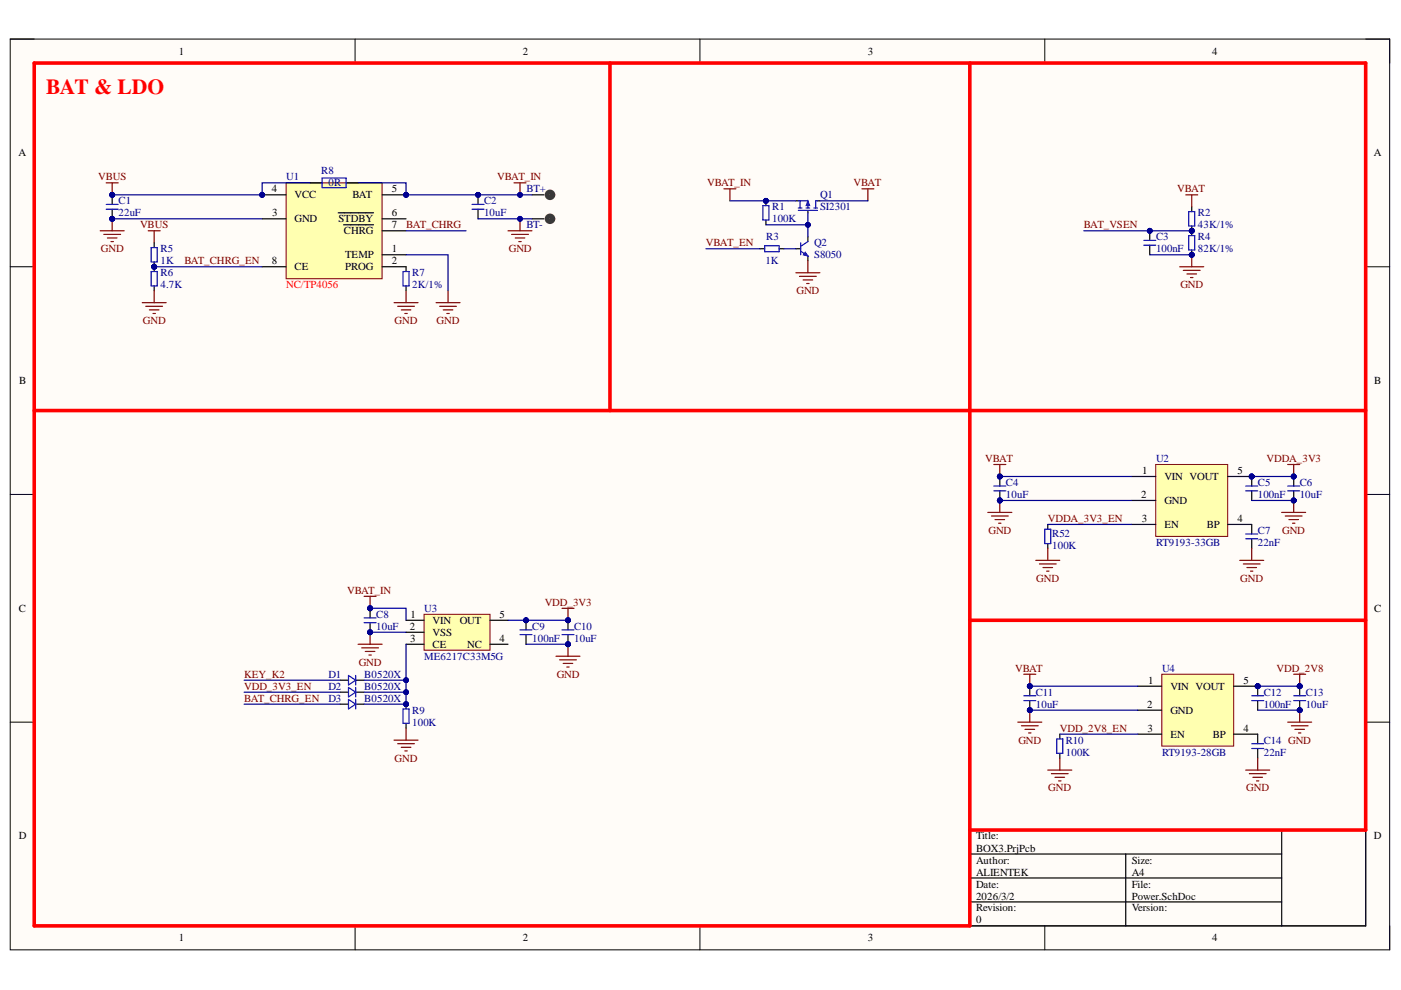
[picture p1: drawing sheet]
<svg xmlns="http://www.w3.org/2000/svg" width="297mm" height="210mm" viewBox="0 0 297 210" stroke-linecap="round" stroke-linejoin="round" font-family="sans-serif">
<path d="M2.2 8.3h292.4v193.1h-292.4z" fill-rule="evenodd" fill="#fffcf8"/>
<path d="M2.2 8.3h292.4v193.1h-292.4z" fill="none" stroke="#000" stroke-width=".21"/>
<path d="M7.3 13.4h282.3v182.9h-282.3z" fill-rule="evenodd" fill="#fffcf8"/>
<g fill="none" stroke="#000" stroke-width=".21">
<path d="M2.2 8.3h5.1M7.3 13.4h282.3v182.9h-282.3zM75.3 8.3v5.1M148.4 8.3v5.1M221.5 8.3v5.1M289.6 8.3h5v5.1M2.2 56.6h5.1M289.6 56.6h5M2.2 104.8h5.1M289.6 104.8h5M2.2 153.1h5.1M289.6 153.1h5"/>
<path d="M75.3 196.3v5.1M148.4 196.3v5.1M221.5 196.3v5.1M294.6 196.3v5.1"/>
</g>
<path d="M205.6 176h84v20.3h-84zM271.7 176v20.3M205.6 181.1h66.1M205.6 186.2h66.1M205.6 191.2h66.1M238.7 181.1v15.2" fill="none" stroke="#000" stroke-width=".25"/>
<path d="M7.3 13.4h282.3v162.6h-84v20.3h-198.3z" fill="none" stroke="#f00" stroke-width=".76"/>
<path d="M22.5 38.8h2.6M23.8 38.8v2.5" fill="none" stroke="#800000" stroke-width=".25"/>
<circle cx="23.8" cy="41.3" r=".51" fill="#000080"/>
<circle cx="23.8" cy="41.3" r=".51" fill="none" stroke="#000080" stroke-width=".21"/>
<path d="M107.7 48.9h5.1M108.5 49.7h3.5M109.2 50.5h2.1M110 51.2h.5M110.3 46.4v2.5" fill="none" stroke="#800000" stroke-width=".25"/>
<circle cx="110.3" cy="46.4" r=".51" fill="#000080"/>
<circle cx="110.3" cy="46.4" r=".51" fill="none" stroke="#000080" stroke-width=".21"/>
<path d="M109 38.8h2.5M110.3 38.8v2.5" fill="none" stroke="#800000" stroke-width=".25"/>
<circle cx="110.3" cy="41.3" r=".51" fill="#000080"/>
<circle cx="110.3" cy="41.3" r=".51" fill="none" stroke="#000080" stroke-width=".21"/>
<circle cx="101.4" cy="41.3" r=".51" fill="#000080"/>
<circle cx="101.4" cy="41.3" r=".51" fill="none" stroke="#000080" stroke-width=".21"/>
<path d="M101.4 41.3v2" fill="none" stroke="#000" stroke-width=".25"/>
<circle cx="101.4" cy="41.3" r=".51" fill="#000080"/>
<circle cx="101.4" cy="41.3" r=".51" fill="none" stroke="#000080" stroke-width=".21"/>
<path d="M101.4 44.4v2" fill="none" stroke="#000" stroke-width=".25"/>
<path d="M100.1 43.3h2.5M100.1 44.4h2.5" fill="none" stroke="#00f" stroke-width=".25"/>
<circle cx="23.8" cy="41.3" r=".51" fill="#000080"/>
<circle cx="23.8" cy="41.3" r=".51" fill="none" stroke="#000080" stroke-width=".21"/>
<circle cx="23.8" cy="46.4" r=".51" fill="#000080"/>
<circle cx="23.8" cy="46.4" r=".51" fill="none" stroke="#000080" stroke-width=".21"/>
<path d="M23.8 41.3v2" fill="none" stroke="#000" stroke-width=".25"/>
<circle cx="23.8" cy="41.3" r=".51" fill="#000080"/>
<circle cx="23.8" cy="41.3" r=".51" fill="none" stroke="#000080" stroke-width=".21"/>
<path d="M23.8 44.4v2" fill="none" stroke="#000" stroke-width=".25"/>
<circle cx="23.8" cy="46.4" r=".51" fill="#000080"/>
<circle cx="23.8" cy="46.4" r=".51" fill="none" stroke="#000080" stroke-width=".21"/>
<path d="M22.5 43.3h2.6M22.5 44.4h2.6" fill="none" stroke="#00f" stroke-width=".25"/>
<path d="M21.2 48.9h5.1M22 49.7h3.6M22.8 50.5h2M23.5 51.2h.5M23.8 46.4v2.5" fill="none" stroke="#800000" stroke-width=".25"/>
<circle cx="23.8" cy="46.4" r=".51" fill="#000080"/>
<circle cx="23.8" cy="46.4" r=".51" fill="none" stroke="#000080" stroke-width=".21"/>
<path d="M75.9 136.6h5.1M76.7 137.4h3.5M77.4 138.1h2.1M78.2 138.9h.5M78.5 134.1v2.5" fill="none" stroke="#800000" stroke-width=".25"/>
<circle cx="78.5" cy="134.1" r=".51" fill="#000080"/>
<circle cx="78.5" cy="134.1" r=".51" fill="none" stroke="#000080" stroke-width=".21"/>
<circle cx="78.5" cy="129" r=".51" fill="#000080"/>
<circle cx="78.5" cy="129" r=".51" fill="none" stroke="#000080" stroke-width=".21"/>
<circle cx="78.5" cy="134.1" r=".51" fill="#000080"/>
<circle cx="78.5" cy="134.1" r=".51" fill="none" stroke="#000080" stroke-width=".21"/>
<path d="M78.5 129v2" fill="none" stroke="#000" stroke-width=".25"/>
<circle cx="78.5" cy="129" r=".51" fill="#000080"/>
<circle cx="78.5" cy="129" r=".51" fill="none" stroke="#000080" stroke-width=".21"/>
<path d="M78.5 132v2.1" fill="none" stroke="#000" stroke-width=".25"/>
<circle cx="78.5" cy="134.1" r=".51" fill="#000080"/>
<circle cx="78.5" cy="134.1" r=".51" fill="none" stroke="#000080" stroke-width=".21"/>
<path d="M77.2 131h2.5M77.2 132h2.5" fill="none" stroke="#00f" stroke-width=".25"/>
<path d="M117.9 139.1h5.1M118.6 139.9h3.6M120.4 136.6v2.5M119.4 140.7h2M120.2 141.4h.5" fill="none" stroke="#800000" stroke-width=".25"/>
<circle cx="120.4" cy="136.6" r=".51" fill="#000080"/>
<circle cx="120.4" cy="136.6" r=".51" fill="none" stroke="#000080" stroke-width=".21"/>
<circle cx="111.5" cy="131.5" r=".51" fill="#000080"/>
<circle cx="111.5" cy="131.5" r=".51" fill="none" stroke="#000080" stroke-width=".21"/>
<path d="M111.5 131.5v2" fill="none" stroke="#000" stroke-width=".25"/>
<circle cx="111.5" cy="131.5" r=".51" fill="#000080"/>
<circle cx="111.5" cy="131.5" r=".51" fill="none" stroke="#000080" stroke-width=".21"/>
<path d="M111.5 134.6v2" fill="none" stroke="#000" stroke-width=".25"/>
<path d="M110.3 133.5h2.5M110.3 134.6h2.5" fill="none" stroke="#00f" stroke-width=".25"/>
<circle cx="120.4" cy="131.5" r=".51" fill="#000080"/>
<circle cx="120.4" cy="131.5" r=".51" fill="none" stroke="#000080" stroke-width=".21"/>
<circle cx="120.4" cy="136.6" r=".51" fill="#000080"/>
<circle cx="120.4" cy="136.6" r=".51" fill="none" stroke="#000080" stroke-width=".21"/>
<path d="M120.4 131.5v2" fill="none" stroke="#000" stroke-width=".25"/>
<circle cx="120.4" cy="131.5" r=".51" fill="#000080"/>
<circle cx="120.4" cy="131.5" r=".51" fill="none" stroke="#000080" stroke-width=".21"/>
<path d="M120.4 134.6v2" fill="none" stroke="#000" stroke-width=".25"/>
<circle cx="120.4" cy="136.6" r=".51" fill="#000080"/>
<circle cx="120.4" cy="136.6" r=".51" fill="none" stroke="#000080" stroke-width=".21"/>
<path d="M119.2 133.5h2.5M119.2 134.6h2.5" fill="none" stroke="#00f" stroke-width=".25"/>
<path d="M119.2 129h2.5M120.4 129v2.5" fill="none" stroke="#800000" stroke-width=".25"/>
<circle cx="120.4" cy="131.5" r=".51" fill="#000080"/>
<circle cx="120.4" cy="131.5" r=".51" fill="none" stroke="#000080" stroke-width=".21"/>
<path d="M205.6 13.4v162.6M7.3 87h282.3M205.6 131.5h84" fill="none" stroke="#f00" stroke-width=".76"/>
<circle cx="243.8" cy="48.9" r=".51" fill="#000080"/>
<circle cx="243.8" cy="48.9" r=".51" fill="none" stroke="#000080" stroke-width=".21"/>
<path d="M243.8 48.9v2.1" fill="none" stroke="#000" stroke-width=".25"/>
<circle cx="243.8" cy="48.9" r=".51" fill="#000080"/>
<circle cx="243.8" cy="48.9" r=".51" fill="none" stroke="#000080" stroke-width=".21"/>
<path d="M243.8 52v2" fill="none" stroke="#000" stroke-width=".25"/>
<path d="M242.5 51h2.5M242.5 52h2.5" fill="none" stroke="#00f" stroke-width=".25"/>
<circle cx="252.7" cy="48.9" r=".51" fill="#000080"/>
<circle cx="252.7" cy="48.9" r=".51" fill="none" stroke="#000080" stroke-width=".21"/>
<path d="M252.7 43.9v1M252.7 47.9v1" fill="none" stroke="#000" stroke-width=".25"/>
<circle cx="252.7" cy="48.9" r=".51" fill="#000080"/>
<circle cx="252.7" cy="48.9" r=".51" fill="none" stroke="#000080" stroke-width=".21"/>
<path d="M252 44.9h1.3v3h-1.3z" fill="none" stroke="#00f" stroke-width=".25"/>
<circle cx="252.7" cy="48.9" r=".51" fill="#000080"/>
<circle cx="252.7" cy="48.9" r=".51" fill="none" stroke="#000080" stroke-width=".21"/>
<circle cx="252.7" cy="54" r=".51" fill="#000080"/>
<circle cx="252.7" cy="54" r=".51" fill="none" stroke="#000080" stroke-width=".21"/>
<path d="M252.7 48.9v1" fill="none" stroke="#000" stroke-width=".25"/>
<circle cx="252.7" cy="48.9" r=".51" fill="#000080"/>
<circle cx="252.7" cy="48.9" r=".51" fill="none" stroke="#000080" stroke-width=".21"/>
<path d="M252.7 53v1" fill="none" stroke="#000" stroke-width=".25"/>
<circle cx="252.7" cy="54" r=".51" fill="#000080"/>
<circle cx="252.7" cy="54" r=".51" fill="none" stroke="#000080" stroke-width=".21"/>
<path d="M252 49.9h1.3v3.1h-1.3z" fill="none" stroke="#00f" stroke-width=".25"/>
<path d="M250.1 56.6h5.1M250.9 57.3h3.5M251.7 58.1h2M252.4 58.8h.5M252.7 54v2.6" fill="none" stroke="#800000" stroke-width=".25"/>
<circle cx="252.7" cy="54" r=".51" fill="#000080"/>
<circle cx="252.7" cy="54" r=".51" fill="none" stroke="#000080" stroke-width=".21"/>
<path d="M129.3 13.4v73.6" fill="none" stroke="#f00" stroke-width=".76"/>
<path d="M209.4 108.6h5.1M210.2 109.4h3.6M211 110.2h2M211.7 110.9h.5M212 106.1v2.5" fill="none" stroke="#800000" stroke-width=".25"/>
<circle cx="212" cy="106.1" r=".51" fill="#000080"/>
<circle cx="212" cy="106.1" r=".51" fill="none" stroke="#000080" stroke-width=".21"/>
<circle cx="212" cy="101" r=".51" fill="#000080"/>
<circle cx="212" cy="101" r=".51" fill="none" stroke="#000080" stroke-width=".21"/>
<circle cx="212" cy="106.1" r=".51" fill="#000080"/>
<circle cx="212" cy="106.1" r=".51" fill="none" stroke="#000080" stroke-width=".21"/>
<path d="M212 101v2.1" fill="none" stroke="#000" stroke-width=".25"/>
<circle cx="212" cy="101" r=".51" fill="#000080"/>
<circle cx="212" cy="101" r=".51" fill="none" stroke="#000080" stroke-width=".21"/>
<path d="M212 104.1v2" fill="none" stroke="#000" stroke-width=".25"/>
<circle cx="212" cy="106.1" r=".51" fill="#000080"/>
<circle cx="212" cy="106.1" r=".51" fill="none" stroke="#000080" stroke-width=".21"/>
<path d="M210.7 103.1h2.5M210.7 104.1h2.5" fill="none" stroke="#00f" stroke-width=".25"/>
<circle cx="274.3" cy="101" r=".51" fill="#000080"/>
<circle cx="274.3" cy="101" r=".51" fill="none" stroke="#000080" stroke-width=".21"/>
<circle cx="274.3" cy="106.1" r=".51" fill="#000080"/>
<circle cx="274.3" cy="106.1" r=".51" fill="none" stroke="#000080" stroke-width=".21"/>
<path d="M274.3 101v2.1" fill="none" stroke="#000" stroke-width=".25"/>
<circle cx="274.3" cy="101" r=".51" fill="#000080"/>
<circle cx="274.3" cy="101" r=".51" fill="none" stroke="#000080" stroke-width=".21"/>
<path d="M274.3 104.1v2" fill="none" stroke="#000" stroke-width=".25"/>
<circle cx="274.3" cy="106.1" r=".51" fill="#000080"/>
<circle cx="274.3" cy="106.1" r=".51" fill="none" stroke="#000080" stroke-width=".21"/>
<path d="M273 103.1h2.6M273 104.1h2.6" fill="none" stroke="#00f" stroke-width=".25"/>
<circle cx="265.4" cy="101" r=".51" fill="#000080"/>
<circle cx="265.4" cy="101" r=".51" fill="none" stroke="#000080" stroke-width=".21"/>
<path d="M265.4 101v2.1" fill="none" stroke="#000" stroke-width=".25"/>
<circle cx="265.4" cy="101" r=".51" fill="#000080"/>
<circle cx="265.4" cy="101" r=".51" fill="none" stroke="#000080" stroke-width=".21"/>
<path d="M265.4 104.1v2" fill="none" stroke="#000" stroke-width=".25"/>
<path d="M264.1 103.1h2.6M264.1 104.1h2.6" fill="none" stroke="#00f" stroke-width=".25"/>
<path d="M271.7 108.6h5.1M272.5 109.4h3.6M273.3 110.2h2M274 110.9h.5M274.3 106.1v2.5" fill="none" stroke="#800000" stroke-width=".25"/>
<circle cx="274.3" cy="106.1" r=".51" fill="#000080"/>
<circle cx="274.3" cy="106.1" r=".51" fill="none" stroke="#000080" stroke-width=".21"/>
<path d="M273 98.5h2.6M274.3 98.5v2.5" fill="none" stroke="#800000" stroke-width=".25"/>
<circle cx="274.3" cy="101" r=".51" fill="#000080"/>
<circle cx="274.3" cy="101" r=".51" fill="none" stroke="#000080" stroke-width=".21"/>
<circle cx="86.1" cy="41.3" r=".51" fill="#000080"/>
<circle cx="86.1" cy="41.3" r=".51" fill="none" stroke="#000080" stroke-width=".21"/>
<circle cx="55.6" cy="41.3" r=".51" fill="#000080"/>
<circle cx="55.6" cy="41.3" r=".51" fill="none" stroke="#000080" stroke-width=".21"/>
<path d="M60.7 38.8h20.3v20.3h-20.3z" fill-rule="evenodd" fill="#ffffb0"/>
<path d="M60.7 38.8h20.3v20.3h-20.3z" fill="none" stroke="#800000" stroke-width=".21"/>
<path d="M81 41.3h5.1" fill="none" stroke="#000" stroke-width=".25"/>
<circle cx="86.1" cy="41.3" r=".51" fill="#000080"/>
<circle cx="86.1" cy="41.3" r=".51" fill="none" stroke="#000080" stroke-width=".21"/>
<path d="M55.6 46.4h5.1M55.6 41.3h5.1M81 56.6h5.1" fill="none" stroke="#000" stroke-width=".25"/>
<circle cx="55.6" cy="41.3" r=".51" fill="#000080"/>
<circle cx="55.6" cy="41.3" r=".51" fill="none" stroke="#000080" stroke-width=".21"/>
<path d="M55.6 56.6h5.1M71.7 45.1h7.5M72.8 47.7h6.4M81 54h5.1M81 46.4h5.1M81 48.9h5.1" fill="none" stroke="#000" stroke-width=".25"/>
<path d="M31.4 48.9h2.6M32.7 48.9v2.6" fill="none" stroke="#800000" stroke-width=".25"/>
<circle cx="32.7" cy="56.6" r=".51" fill="#000080"/>
<circle cx="32.7" cy="56.6" r=".51" fill="none" stroke="#000080" stroke-width=".21"/>
<path d="M32.7 55.5v1.1" fill="none" stroke="#000" stroke-width=".25"/>
<circle cx="32.7" cy="56.6" r=".51" fill="#000080"/>
<circle cx="32.7" cy="56.6" r=".51" fill="none" stroke="#000080" stroke-width=".21"/>
<path d="M32.7 51.5v1M168.7 42.6h.6M171.3 44.6v.5M173.3 42.6h.5" fill="none" stroke="#000" stroke-width=".25"/>
<path d="M32 52.5h1.3v3h-1.3zM169.3 44.6h4M169.3 44.1h.7M169.3 42.6h2v1.5M169.6 42.6v1.5M170.9 44.1h.8M172.6 44.1h.7M173.3 42.6h-.4v1.5" fill="none" stroke="#00f" stroke-width=".25"/>
<path d="M171.3 42.6l.4 1h-.8z" fill="#00f"/>
<path d="M171.3 42.6l.4 1h-.8z" fill="none" stroke="#00f" stroke-width=".21"/>
<path d="M168.7 52.7h1.1M171.3 50.2v1M171.3 54.3v1" fill="none" stroke="#000" stroke-width=".25"/>
<path d="M169.8 51.5v2.5M169.8 53.3l1.5 1M171.3 51.2l-1.5 1" fill="none" stroke="#00f" stroke-width=".25"/>
<path d="M170.7 53.5l.6 .8-1-.3z" fill="#00f"/>
<path d="M170.7 53.5l.6 .8-1-.3z" fill="none" stroke="#00f" stroke-width=".25"/>
<path d="M168.7 57.8h5.1M169.5 58.6h3.6M170.3 59.4h2M171.3 55.3v2.5M171 60.1h.5" fill="none" stroke="#800000" stroke-width=".25"/>
<circle cx="162.4" cy="42.6" r=".51" fill="#000080"/>
<circle cx="162.4" cy="42.6" r=".51" fill="none" stroke="#000080" stroke-width=".21"/>
<path d="M162.4 42.6v1" fill="none" stroke="#000" stroke-width=".25"/>
<circle cx="162.4" cy="42.6" r=".51" fill="#000080"/>
<circle cx="162.4" cy="42.6" r=".51" fill="none" stroke="#000080" stroke-width=".21"/>
<path d="M161.1 52.7h1M162.4 46.6v1.1M165.2 52.7h1M72.1 144.2h1.8M72.1 146.8h1.8M72.1 149.3h1.8M75.4 144.2h1.8M75.4 146.8h1.8M75.4 149.3h1.8" fill="none" stroke="#000" stroke-width=".25"/>
<path d="M161.7 43.6h1.3v3h-1.3zM162.1 52.1h3.1v1.3h-3.1zM73.9 143.2l1.5 1-1.5 1zM73.9 145.7l1.5 1.1-1.5 1zM73.9 148.3l1.5 1-1.5 1zM75.4 143.2v2M75.4 145.7v2.1M75.4 148.3v2" fill="none" stroke="#00f" stroke-width=".25"/>
<path d="M83.5 156.9h5.1M84.3 157.7h3.6M85.1 158.4h2M85.8 159.2h.6M86.1 154.4v2.5" fill="none" stroke="#800000" stroke-width=".25"/>
<circle cx="86.1" cy="149.3" r=".51" fill="#000080"/>
<circle cx="86.1" cy="149.3" r=".51" fill="none" stroke="#000080" stroke-width=".21"/>
<path d="M86.1 149.3v1" fill="none" stroke="#000" stroke-width=".25"/>
<circle cx="86.1" cy="149.3" r=".51" fill="#000080"/>
<circle cx="86.1" cy="149.3" r=".51" fill="none" stroke="#000080" stroke-width=".21"/>
<path d="M86.1 153.4v1" fill="none" stroke="#000" stroke-width=".25"/>
<path d="M85.5 150.3h1.2v3.1h-1.2z" fill="none" stroke="#00f" stroke-width=".25"/>
<circle cx="32.7" cy="56.6" r=".51" fill="#000080"/>
<circle cx="32.7" cy="56.6" r=".51" fill="none" stroke="#000080" stroke-width=".21"/>
<path d="M32.7 56.6v1M32.7 60.6v1" fill="none" stroke="#000" stroke-width=".25"/>
<circle cx="32.7" cy="56.6" r=".51" fill="#000080"/>
<circle cx="32.7" cy="56.6" r=".51" fill="none" stroke="#000080" stroke-width=".21"/>
<path d="M32 57.6h1.3v3h-1.3zM85.5 57.6h1.2v3h-1.2z" fill="none" stroke="#00f" stroke-width=".25"/>
<g fill="none" stroke="#800000" stroke-width=".25">
<path d="M153.5 40h2.5M154.8 40v2.6M182.7 40h2.6M184 40v2.6M251.4 41.3h2.5M252.7 41.3v2.6M30.1 64.2h5.1M30.9 64.9h3.6M31.7 65.7h2M32.4 66.5h.5M32.7 61.6v2.6M83.5 64.2h5.1"/>
<path d="M84.3 64.9h3.6M85.1 65.7h2M85.8 66.5h.6M86.1 61.6v2.6M92.5 64.2h5M93.2 64.9h3.6M94 65.7h2M94.7 66.5h.5M95 61.6v2.6"/>
</g>
<path d="M86.1 56.6v1M86.1 60.6v1" fill="none" stroke="#000" stroke-width=".25"/>
<circle cx="265.4" cy="101" r=".51" fill="#000080"/>
<circle cx="265.4" cy="101" r=".51" fill="none" stroke="#000080" stroke-width=".21"/>
<path d="M245 98.5h15.3v15.2h-15.3z" fill-rule="evenodd" fill="#ffffb0"/>
<path d="M245 98.5h15.3v15.2h-15.3z" fill="none" stroke="#800000" stroke-width=".21"/>
<path d="M240 101h5M240 106.1h5M240 111.2h5M260.3 101h5.1M260.3 111.2h5.1" fill="none" stroke="#000" stroke-width=".25"/>
<circle cx="265.4" cy="101" r=".51" fill="#000080"/>
<circle cx="265.4" cy="101" r=".51" fill="none" stroke="#000080" stroke-width=".21"/>
<path d="M265.4 111.2v2M265.4 114.2v2.1" fill="none" stroke="#000" stroke-width=".25"/>
<path d="M264.1 113.2h2.6M264.1 114.2h2.6" fill="none" stroke="#00f" stroke-width=".25"/>
<path d="M262.8 118.8h5.1M263.6 119.6h3.6M265.4 116.3v2.5M264.4 120.3h2M265.1 121.1h.5M215.8 153.1h5.1M216.6 153.9h3.5M217.3 154.6h2.1M218.1 155.4h.5M218.3 150.6v2.5" fill="none" stroke="#800000" stroke-width=".25"/>
<circle cx="218.3" cy="150.6" r=".51" fill="#000080"/>
<circle cx="218.3" cy="150.6" r=".51" fill="none" stroke="#000080" stroke-width=".21"/>
<circle cx="218.3" cy="145.5" r=".51" fill="#000080"/>
<circle cx="218.3" cy="145.5" r=".51" fill="none" stroke="#000080" stroke-width=".21"/>
<circle cx="218.3" cy="150.6" r=".51" fill="#000080"/>
<circle cx="218.3" cy="150.6" r=".51" fill="none" stroke="#000080" stroke-width=".21"/>
<path d="M218.3 145.5v2" fill="none" stroke="#000" stroke-width=".25"/>
<circle cx="218.3" cy="145.5" r=".51" fill="#000080"/>
<circle cx="218.3" cy="145.5" r=".51" fill="none" stroke="#000080" stroke-width=".21"/>
<path d="M218.3 148.5v2.1" fill="none" stroke="#000" stroke-width=".25"/>
<circle cx="218.3" cy="150.6" r=".51" fill="#000080"/>
<circle cx="218.3" cy="150.6" r=".51" fill="none" stroke="#000080" stroke-width=".21"/>
<path d="M217.1 147.5h2.5M217.1 148.5h2.5" fill="none" stroke="#00f" stroke-width=".25"/>
<circle cx="275.6" cy="145.5" r=".51" fill="#000080"/>
<circle cx="275.6" cy="145.5" r=".51" fill="none" stroke="#000080" stroke-width=".21"/>
<circle cx="275.6" cy="150.6" r=".51" fill="#000080"/>
<circle cx="275.6" cy="150.6" r=".51" fill="none" stroke="#000080" stroke-width=".21"/>
<path d="M275.6 145.5v2" fill="none" stroke="#000" stroke-width=".25"/>
<circle cx="275.6" cy="145.5" r=".51" fill="#000080"/>
<circle cx="275.6" cy="145.5" r=".51" fill="none" stroke="#000080" stroke-width=".21"/>
<path d="M275.6 148.5v2.1" fill="none" stroke="#000" stroke-width=".25"/>
<circle cx="275.6" cy="150.6" r=".51" fill="#000080"/>
<circle cx="275.6" cy="150.6" r=".51" fill="none" stroke="#000080" stroke-width=".21"/>
<path d="M274.3 147.5h2.5M274.3 148.5h2.5" fill="none" stroke="#00f" stroke-width=".25"/>
<circle cx="266.7" cy="145.5" r=".51" fill="#000080"/>
<circle cx="266.7" cy="145.5" r=".51" fill="none" stroke="#000080" stroke-width=".21"/>
<path d="M266.7 145.5v2" fill="none" stroke="#000" stroke-width=".25"/>
<circle cx="266.7" cy="145.5" r=".51" fill="#000080"/>
<circle cx="266.7" cy="145.5" r=".51" fill="none" stroke="#000080" stroke-width=".21"/>
<path d="M266.7 148.5v2.1" fill="none" stroke="#000" stroke-width=".25"/>
<path d="M265.4 147.5h2.5M265.4 148.5h2.5" fill="none" stroke="#00f" stroke-width=".25"/>
<path d="M273 153.1h5.1M273.8 153.9h3.5M274.5 154.6h2.1M275.3 155.4h.5M275.6 150.6v2.5" fill="none" stroke="#800000" stroke-width=".25"/>
<circle cx="275.6" cy="150.6" r=".51" fill="#000080"/>
<circle cx="275.6" cy="150.6" r=".51" fill="none" stroke="#000080" stroke-width=".21"/>
<path d="M224.7 155.7v1M224.7 159.7v1" fill="none" stroke="#000" stroke-width=".25"/>
<path d="M224.1 156.7h1.2v3h-1.2z" fill="none" stroke="#00f" stroke-width=".25"/>
<path d="M222.2 163.3h5M222.9 164h3.6M223.7 164.8h2M224.4 165.6h.6M224.7 160.7v2.6" fill="none" stroke="#800000" stroke-width=".25"/>
<circle cx="266.7" cy="145.5" r=".51" fill="#000080"/>
<circle cx="266.7" cy="145.5" r=".51" fill="none" stroke="#000080" stroke-width=".21"/>
<path d="M246.3 143h15.3v15.2h-15.3z" fill-rule="evenodd" fill="#ffffb0"/>
<path d="M246.3 143h15.3v15.2h-15.3z" fill="none" stroke="#800000" stroke-width=".21"/>
<path d="M241.2 145.5h5.1M241.2 150.6h5.1M241.2 155.7h5.1M261.6 145.5h5.1M261.6 155.7h5.1" fill="none" stroke="#000" stroke-width=".25"/>
<circle cx="266.7" cy="145.5" r=".51" fill="#000080"/>
<circle cx="266.7" cy="145.5" r=".51" fill="none" stroke="#000080" stroke-width=".21"/>
<path d="M266.7 155.7v2M266.7 158.7v2" fill="none" stroke="#000" stroke-width=".25"/>
<path d="M265.4 157.7h2.5M265.4 158.7h2.5" fill="none" stroke="#00f" stroke-width=".25"/>
<path d="M274.3 143h2.5M275.6 143v2.5M264.1 163.3h5.1M264.9 164h3.5M265.6 164.8h2.1M266.4 165.6h.5M266.7 160.7v2.6" fill="none" stroke="#800000" stroke-width=".25"/>
<circle cx="275.6" cy="145.5" r=".51" fill="#000080"/>
<circle cx="275.6" cy="145.5" r=".51" fill="none" stroke="#000080" stroke-width=".21"/>
<path d="M112.8 41.3h2.5" fill="none" stroke="#000" stroke-width=".25"/>
<circle cx="116.6" cy="41.3" r=".61" fill="#f8fcff"/>
<circle cx="116.6" cy="41.3" r=".61" fill="none" stroke="#602732" stroke-width="1"/>
<path d="M112.8 46.4h2.5" fill="none" stroke="#000" stroke-width=".25"/>
<circle cx="116.6" cy="46.4" r=".61" fill="#f8fcff"/>
<circle cx="116.6" cy="46.4" r=".61" fill="none" stroke="#602732" stroke-width="1"/>
<path d="M89.9 130.2h14v7.7h-14z" fill-rule="evenodd" fill="#ffffb0"/>
<path d="M89.9 130.2h14v7.7h-14z" fill="none" stroke="#800000" stroke-width=".21"/>
<path d="M222.2 111.2v1M222.2 115.3v1M86.1 131.5h3.8M86.1 134.1h3.8M86.1 136.6h3.8M103.9 131.5h3.8M103.9 136.6h3.8" fill="none" stroke="#000" stroke-width=".25"/>
<path d="M221.5 112.2h1.3v3.1h-1.3z" fill="none" stroke="#00f" stroke-width=".25"/>
<path d="M210.7 98.5h2.5M212 98.5v2.5" fill="none" stroke="#800000" stroke-width=".25"/>
<circle cx="212" cy="101" r=".51" fill="#000080"/>
<circle cx="212" cy="101" r=".51" fill="none" stroke="#000080" stroke-width=".21"/>
<path d="M217.1 143h2.5M218.3 143v2.5" fill="none" stroke="#800000" stroke-width=".25"/>
<circle cx="218.3" cy="145.5" r=".51" fill="#000080"/>
<circle cx="218.3" cy="145.5" r=".51" fill="none" stroke="#000080" stroke-width=".21"/>
<path d="M77.2 126.4h2.5M78.5 126.4v2.6" fill="none" stroke="#800000" stroke-width=".25"/>
<circle cx="78.5" cy="129" r=".51" fill="#000080"/>
<circle cx="78.5" cy="129" r=".51" fill="none" stroke="#000080" stroke-width=".21"/>
<path d="M171.3 45.1v5.1" fill="none" stroke="#000080" stroke-width=".25"/>
<circle cx="171.3" cy="47.7" r=".51" fill="#000080"/>
<circle cx="171.3" cy="47.7" r=".51" fill="none" stroke="#000080" stroke-width=".21"/>
<path d="M23.8 46.4h31.8" fill="none" stroke="#000080" stroke-width=".25"/>
<circle cx="23.8" cy="46.4" r=".51" fill="#000080"/>
<circle cx="23.8" cy="46.4" r=".51" fill="none" stroke="#000080" stroke-width=".21"/>
<path d="M32.7 56.6h22.9" fill="none" stroke="#000080" stroke-width=".25"/>
<circle cx="32.7" cy="56.6" r=".51" fill="#000080"/>
<circle cx="32.7" cy="56.6" r=".51" fill="none" stroke="#000080" stroke-width=".21"/>
<path d="M51.8 149.3h20.3M51.8 146.8h20.3M51.8 144.2h20.3M77.2 144.2h8.9v5.1h-8.9" fill="none" stroke="#000080" stroke-width=".25"/>
<circle cx="86.1" cy="144.2" r=".51" fill="#000080"/>
<circle cx="86.1" cy="144.2" r=".51" fill="none" stroke="#000080" stroke-width=".21"/>
<circle cx="86.1" cy="146.8" r=".51" fill="#000080"/>
<circle cx="86.1" cy="146.8" r=".51" fill="none" stroke="#000080" stroke-width=".21"/>
<circle cx="86.1" cy="149.3" r=".51" fill="#000080"/>
<circle cx="86.1" cy="149.3" r=".51" fill="none" stroke="#000080" stroke-width=".21"/>
<path d="M77.2 146.8h8.9" fill="none" stroke="#000080" stroke-width=".25"/>
<circle cx="86.1" cy="146.8" r=".51" fill="#000080"/>
<circle cx="86.1" cy="146.8" r=".51" fill="none" stroke="#000080" stroke-width=".21"/>
<path d="M78.5 134.1h7.6" fill="none" stroke="#000080" stroke-width=".25"/>
<circle cx="78.5" cy="134.1" r=".51" fill="#000080"/>
<circle cx="78.5" cy="134.1" r=".51" fill="none" stroke="#000080" stroke-width=".21"/>
<path d="M78.5 129h7.6v2.5" fill="none" stroke="#000080" stroke-width=".25"/>
<circle cx="78.5" cy="129" r=".51" fill="#000080"/>
<circle cx="78.5" cy="129" r=".51" fill="none" stroke="#000080" stroke-width=".21"/>
<path d="M86.1 54h8.9v7.6M86.1 48.9h12.7M101.4 46.4h11.4" fill="none" stroke="#000080" stroke-width=".25"/>
<circle cx="110.3" cy="46.4" r=".51" fill="#000080"/>
<circle cx="110.3" cy="46.4" r=".51" fill="none" stroke="#000080" stroke-width=".21"/>
<path d="M107.7 131.5h12.7" fill="none" stroke="#000080" stroke-width=".25"/>
<circle cx="111.5" cy="131.5" r=".51" fill="#000080"/>
<circle cx="111.5" cy="131.5" r=".51" fill="none" stroke="#000080" stroke-width=".21"/>
<circle cx="120.4" cy="131.5" r=".51" fill="#000080"/>
<circle cx="120.4" cy="131.5" r=".51" fill="none" stroke="#000080" stroke-width=".21"/>
<path d="M111.5 136.6h8.9" fill="none" stroke="#000080" stroke-width=".25"/>
<circle cx="120.4" cy="136.6" r=".51" fill="#000080"/>
<circle cx="120.4" cy="136.6" r=".51" fill="none" stroke="#000080" stroke-width=".21"/>
<path d="M149.7 52.7h11.4M154.8 42.6h13.9" fill="none" stroke="#000080" stroke-width=".25"/>
<circle cx="162.4" cy="42.6" r=".51" fill="#000080"/>
<circle cx="162.4" cy="42.6" r=".51" fill="none" stroke="#000080" stroke-width=".21"/>
<path d="M162.4 47.7h8.9" fill="none" stroke="#000080" stroke-width=".25"/>
<circle cx="171.3" cy="47.7" r=".51" fill="#000080"/>
<circle cx="171.3" cy="47.7" r=".51" fill="none" stroke="#000080" stroke-width=".21"/>
<path d="M166.2 52.7h2.5M173.8 42.6h10.2M212 106.1h28" fill="none" stroke="#000080" stroke-width=".25"/>
<circle cx="212" cy="106.1" r=".51" fill="#000080"/>
<circle cx="212" cy="106.1" r=".51" fill="none" stroke="#000080" stroke-width=".21"/>
<path d="M212 101h28" fill="none" stroke="#000080" stroke-width=".25"/>
<circle cx="212" cy="101" r=".51" fill="#000080"/>
<circle cx="212" cy="101" r=".51" fill="none" stroke="#000080" stroke-width=".21"/>
<path d="M218.3 150.6h22.9" fill="none" stroke="#000080" stroke-width=".25"/>
<circle cx="218.3" cy="150.6" r=".51" fill="#000080"/>
<circle cx="218.3" cy="150.6" r=".51" fill="none" stroke="#000080" stroke-width=".21"/>
<path d="M218.3 145.5h22.9" fill="none" stroke="#000080" stroke-width=".25"/>
<circle cx="218.3" cy="145.5" r=".51" fill="#000080"/>
<circle cx="218.3" cy="145.5" r=".51" fill="none" stroke="#000080" stroke-width=".21"/>
<path d="M229.8 48.9h22.9M222.2 111.2h17.8M224.7 155.7h16.5" fill="none" stroke="#000080" stroke-width=".25"/>
<circle cx="243.8" cy="48.9" r=".51" fill="#000080"/>
<circle cx="243.8" cy="48.9" r=".51" fill="none" stroke="#000080" stroke-width=".21"/>
<circle cx="252.7" cy="48.9" r=".51" fill="#000080"/>
<circle cx="252.7" cy="48.9" r=".51" fill="none" stroke="#000080" stroke-width=".21"/>
<path d="M243.8 54h8.9" fill="none" stroke="#000080" stroke-width=".25"/>
<circle cx="252.7" cy="54" r=".51" fill="#000080"/>
<circle cx="252.7" cy="54" r=".51" fill="none" stroke="#000080" stroke-width=".21"/>
<path d="M265.4 106.1h8.9" fill="none" stroke="#000080" stroke-width=".25"/>
<circle cx="274.3" cy="106.1" r=".51" fill="#000080"/>
<circle cx="274.3" cy="106.1" r=".51" fill="none" stroke="#000080" stroke-width=".21"/>
<path d="M265.4 101h8.9" fill="none" stroke="#000080" stroke-width=".25"/>
<circle cx="265.4" cy="101" r=".51" fill="#000080"/>
<circle cx="265.4" cy="101" r=".51" fill="none" stroke="#000080" stroke-width=".21"/>
<circle cx="274.3" cy="101" r=".51" fill="#000080"/>
<circle cx="274.3" cy="101" r=".51" fill="none" stroke="#000080" stroke-width=".21"/>
<path d="M266.7 150.6h8.9" fill="none" stroke="#000080" stroke-width=".25"/>
<circle cx="275.6" cy="150.6" r=".51" fill="#000080"/>
<circle cx="275.6" cy="150.6" r=".51" fill="none" stroke="#000080" stroke-width=".21"/>
<path d="M266.7 145.5h8.9" fill="none" stroke="#000080" stroke-width=".25"/>
<circle cx="266.7" cy="145.5" r=".51" fill="#000080"/>
<circle cx="266.7" cy="145.5" r=".51" fill="none" stroke="#000080" stroke-width=".21"/>
<circle cx="275.6" cy="145.5" r=".51" fill="#000080"/>
<circle cx="275.6" cy="145.5" r=".51" fill="none" stroke="#000080" stroke-width=".21"/>
<path d="M86.1 136.6v7.6" fill="none" stroke="#000080" stroke-width=".25"/>
<circle cx="86.1" cy="144.2" r=".51" fill="#000080"/>
<circle cx="86.1" cy="144.2" r=".51" fill="none" stroke="#000080" stroke-width=".21"/>
<path d="M219.6 118.8h5.1M220.4 119.6h3.5M222.2 116.3v2.5M221.1 120.3h2.1M221.9 121.1h.5" fill="none" stroke="#800000" stroke-width=".25"/>
<path d="M65.7 38.8h2.6M73.4 38.8h2.5" fill="none" stroke="#000" stroke-width=".25"/>
<path d="M68.3 37.8h5.1v2h-5.1z" fill="none" stroke="#00f" stroke-width=".25"/>
<path d="M75.9 38.8h10.2v2.5h26.7" fill="none" stroke="#000080" stroke-width=".25"/>
<circle cx="86.1" cy="41.3" r=".51" fill="#000080"/>
<circle cx="86.1" cy="41.3" r=".51" fill="none" stroke="#000080" stroke-width=".21"/>
<circle cx="101.4" cy="41.3" r=".51" fill="#000080"/>
<circle cx="101.4" cy="41.3" r=".51" fill="none" stroke="#000080" stroke-width=".21"/>
<circle cx="110.3" cy="41.3" r=".51" fill="#000080"/>
<circle cx="110.3" cy="41.3" r=".51" fill="none" stroke="#000080" stroke-width=".21"/>
<path d="M65.7 38.8h-10.1v2.5h-31.8" fill="none" stroke="#000080" stroke-width=".25"/>
<circle cx="55.6" cy="41.3" r=".51" fill="#000080"/>
<circle cx="55.6" cy="41.3" r=".51" fill="none" stroke="#000080" stroke-width=".21"/>
<circle cx="23.8" cy="41.3" r=".51" fill="#000080"/>
<circle cx="23.8" cy="41.3" r=".51" fill="none" stroke="#000080" stroke-width=".21"/>
<text font-size="4.6" fill="#f00" x="9.8" y="20">BAT &amp; LDO</text>
<g font-size="2.3">
<text x="37.9" y="11.6">1</text>
<text x="110.8" y="11.6">2</text>
<text x="184" y="11.6">3</text>
<text x="257" y="11.6">4</text>
<text x="3.9" y="33.1">A</text>
<text x="291.3" y="33.1">A</text>
<text x="57.6" y="40.8">4</text>
<text x="83.1" y="40.8">5</text>
<text x="57.7" y="45.8">3</text>
<text x="62.4" y="47.1">GND</text>
<text x="62.4" y="42">VCC</text>
<text x="71.7" y="47.1">STDBY</text>
<text x="74.7" y="42">BAT</text>
<text x="83.1" y="45.8">6</text>
<text x="72.9" y="49.7">CHRG</text>
<text x="83.1" y="53.5">1</text>
<text x="83.1" y="48.4">7</text>
<text x="57.6" y="56.1">8</text>
<text x="62.4" y="57.3">CE</text>
<text x="73.2" y="57.3">PROG</text>
<text x="73.2" y="54.8">TEMP</text>
<text x="83.1" y="56.1">2</text>
<text x="4.1" y="81.4">B</text>
<text x="291.4" y="81.4">B</text>
<text x="242.1" y="100.5">1</text>
<text x="246.9" y="101.8">VIN VOUT</text>
<text x="262.4" y="100.5">5</text>
<text x="242" y="105.6">2</text>
<text x="246.9" y="106.9">GND</text>
<text x="242.1" y="110.7">3</text>
<text x="246.9" y="111.9">EN</text>
<text x="255.8" y="111.9">BP</text>
<text x="262.4" y="110.7">4</text>
<text x="4" y="129.7">C</text>
<text x="87.1" y="131">1</text>
<text x="105.9" y="131">5</text>
<text x="291.4" y="129.7">C</text>
<text x="86.9" y="133.5">2</text>
<text x="87" y="136.1">3</text>
<text x="91.7" y="132.2">VIN</text>
<text x="91.7" y="134.8">VSS</text>
<text x="91.7" y="137.4">CE</text>
<text x="97.5" y="132.2">OUT</text>
<text x="99.1" y="137.4">NC</text>
<text x="105.9" y="136.1">4</text>
<text x="243.4" y="145">1</text>
<text x="248.1" y="146.3">VIN VOUT</text>
<text x="263.6" y="145">5</text>
<text x="243.2" y="150.1">2</text>
<text x="243.3" y="155.1">3</text>
<text x="248.1" y="151.3">GND</text>
<text x="263.6" y="155.1">4</text>
<text x="248.1" y="156.4">EN</text>
<text x="257.1" y="156.4">BP</text>
<text x="4" y="178">D</text>
<text x="206.9" y="178">Title:</text>
<text x="291.3" y="178">D</text>
<text x="206.9" y="183.1">Author:</text>
<text x="206.9" y="180.6">BOX3.PrjPcb</text>
<text x="206.9" y="185.6">ALIENTEK</text>
<text x="239.9" y="183.1">Size:</text>
<text x="239.9" y="185.6">A4</text>
<text x="206.9" y="188.2">Date:</text>
<text x="206.9" y="190.7">2026/3/2</text>
<text x="239.9" y="188.2">File:</text>
<text x="239.9" y="190.7">Power.SchDoc</text>
<text x="206.9" y="193.3">Revision:</text>
<text x="206.9" y="195.8">0</text>
<text x="239.9" y="193.3">Version:</text>
<text x="37.9" y="199.6">1</text>
<text x="110.8" y="199.6">2</text>
<text x="184" y="199.6">3</text>
<text x="257" y="199.6">4</text>
</g>
<g font-size="2.3" fill="#800000">
<text x="20.8" y="38.2">VBUS</text>
<text x="105.4" y="38.2">VBAT_IN</text>
<text x="149.9" y="39.5">VBAT_IN</text>
<text x="181" y="39.5">VBAT</text>
<text x="249.6" y="40.8">VBAT</text>
<text x="21.4" y="53.5">GND</text>
<text x="29.7" y="48.4">VBUS</text>
<text x="86.1" y="48.4">BAT_CHRG</text>
<text x="107.9" y="53.5">GND</text>
<text x="149.7" y="52.3">VBAT_EN</text>
<text x="229.8" y="48.4">BAT_VSEN</text>
<text x="39.1" y="56.1">BAT_CHRG_EN</text>
<text x="168.9" y="62.4">GND</text>
<text x="250.3" y="61.1">GND</text>
<text x="30.3" y="68.7">GND</text>
<text x="83.7" y="68.7">GND</text>
<text x="92.6" y="68.7">GND</text>
<text x="208.9" y="98">VBAT</text>
<text x="268.5" y="98">VDDA_3V3</text>
<text x="209.6" y="113.2">GND</text>
<text x="222.2" y="110.7">VDDA_3V3_EN</text>
<text x="271.8" y="113.2">GND</text>
<text x="73.6" y="125.9">VBAT_IN</text>
<text x="219.7" y="123.3">GND</text>
<text x="263" y="123.3">GND</text>
<text x="115.5" y="128.4">VDD_3V3</text>
<text x="51.8" y="143.7">KEY_K2</text>
<text x="76.1" y="141.2">GND</text>
<text x="118" y="143.7">GND</text>
<text x="215.2" y="142.4">VBAT</text>
<text x="270.7" y="142.4">VDD_2V8</text>
<text x="51.8" y="146.3">VDD_3V3_EN</text>
<text x="51.8" y="148.8">BAT_CHRG_EN</text>
<text x="224.7" y="155.1">VDD_2V8_EN</text>
<text x="83.7" y="161.5">GND</text>
<text x="215.9" y="157.7">GND</text>
<text x="222.3" y="167.8">GND</text>
<text x="264.2" y="167.8">GND</text>
</g>
<g font-size="2.3" fill="#000080">
<text x="60.7" y="38.2">U1</text>
<text x="68.1" y="37">R8</text>
<text x="69.6" y="39.5">0R</text>
<text x="111.6" y="40.8">BT+</text>
<text x="25.1" y="43.3">C1</text>
<text x="25.1" y="45.8">22uF</text>
<text x="102.6" y="43.3">C2</text>
<text x="102.6" y="45.8">10uF</text>
<text x="163.7" y="44.6">R1</text>
<text x="163.7" y="47.1">100K</text>
<text x="173.9" y="42">Q1</text>
<text x="173.9" y="44.6">SI2301</text>
<text x="254" y="45.8">R2</text>
<text x="34" y="53.5">R5</text>
<text x="111.6" y="48.4">BT-</text>
<text x="162.4" y="51">R3</text>
<text x="172.6" y="52.3">Q2</text>
<text x="245.1" y="51">C3</text>
<text x="245.1" y="53.5">100nF</text>
<text x="254" y="48.4">43K/1%</text>
<text x="254" y="51">R4</text>
<text x="254" y="53.5">82K/1%</text>
<text x="34" y="56.1">1K</text>
<text x="34" y="58.6">R6</text>
<text x="87.4" y="58.6">R7</text>
<text x="162.3" y="56.1">1K</text>
<text x="172.6" y="54.8">S8050</text>
<text x="34" y="61.1">4.7K</text>
<text x="87.4" y="61.1">2K/1%</text>
<text x="245.1" y="98">U2</text>
<text x="213.3" y="103.1">C4</text>
<text x="213.3" y="105.6">10uF</text>
<text x="266.7" y="103.1">C5</text>
<text x="266.7" y="105.6">100nF</text>
<text x="275.6" y="103.1">C6</text>
<text x="275.6" y="105.6">10uF</text>
<text x="223.1" y="114">R52</text>
<text x="266.7" y="113.2">C7</text>
<text x="223.1" y="116.5">100K</text>
<text x="245.1" y="115.7">RT9193-33GB</text>
<text x="266.7" y="115.7">22nF</text>
<text x="79.8" y="131">C8</text>
<text x="89.9" y="129.7">U3</text>
<text x="79.8" y="133.5">10uF</text>
<text x="112.9" y="133.5">C9</text>
<text x="112.9" y="136.1">100nF</text>
<text x="121.7" y="133.5">C10</text>
<text x="121.7" y="136.1">10uF</text>
<text x="69.6" y="143.7">D1</text>
<text x="77.2" y="143.7">B0520X</text>
<text x="89.9" y="139.9">ME6217C33M5G</text>
<text x="246.4" y="142.4">U4</text>
<text x="69.6" y="146.3">D2</text>
<text x="69.6" y="148.8">D3</text>
<text x="77.2" y="146.3">B0520X</text>
<text x="77.2" y="148.8">B0520X</text>
<text x="219.6" y="147.5">C11</text>
<text x="267.9" y="147.5">C12</text>
<text x="276.8" y="147.5">C13</text>
<text x="87.4" y="151.3">R9</text>
<text x="87.4" y="153.9">100K</text>
<text x="219.6" y="150.1">10uF</text>
<text x="267.9" y="150.1">100nF</text>
<text x="276.8" y="150.1">10uF</text>
<text x="226" y="157.7">R10</text>
<text x="226" y="160.2">100K</text>
<text x="246.4" y="160.2">RT9193-28GB</text>
<text x="267.9" y="157.7">C14 GND</text>
<text x="267.9" y="160.2">22nF</text>
</g>
<text font-size="2.3" fill="#f00" x="60.7" y="61.1">NC/TP4056</text>
</svg>
